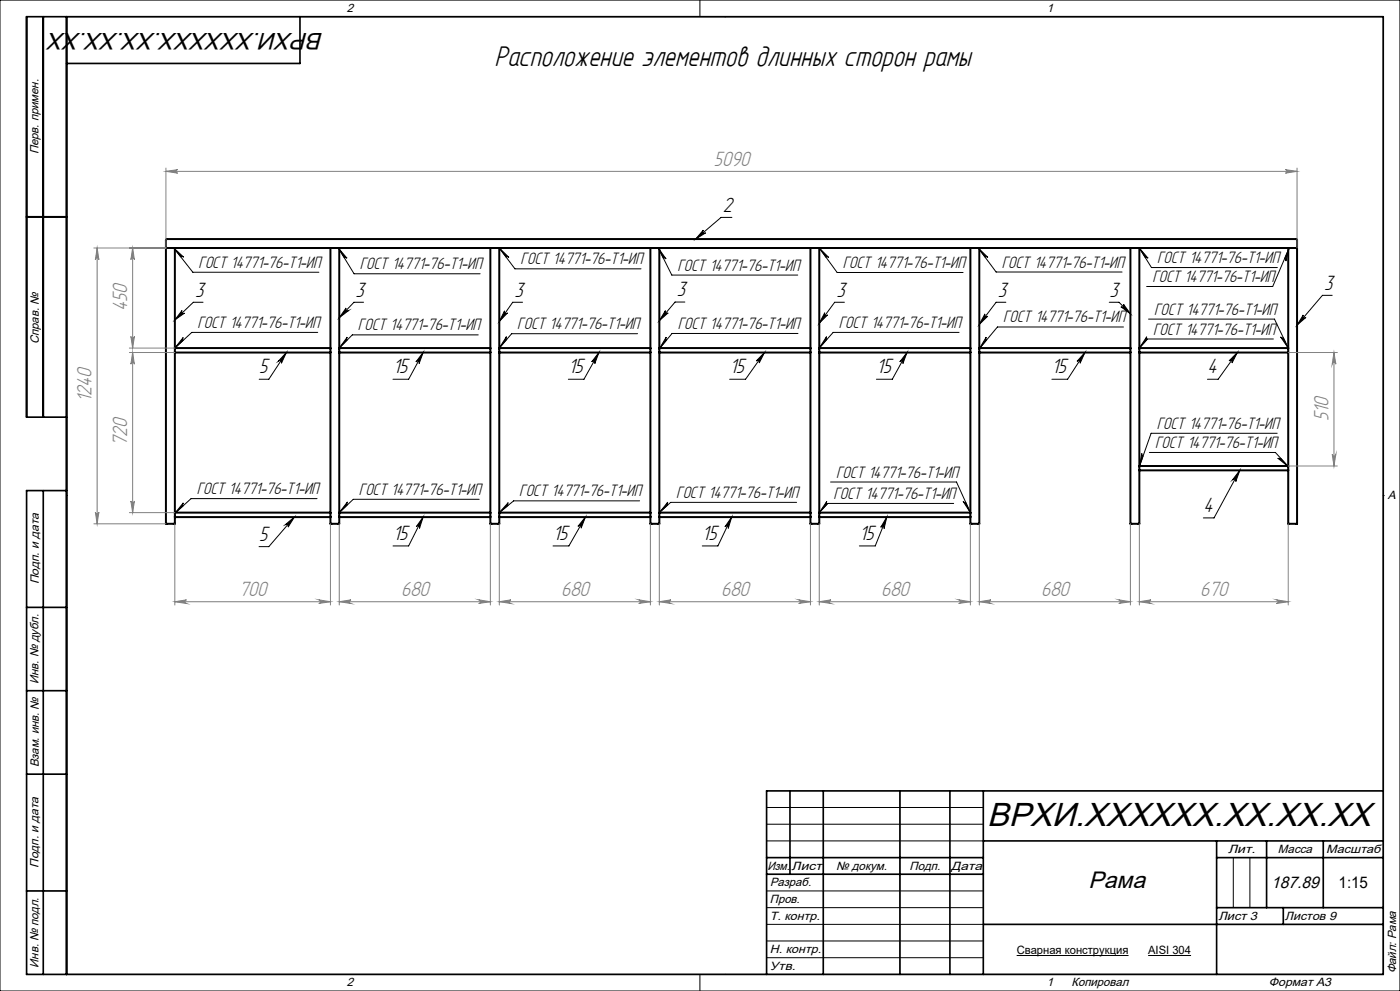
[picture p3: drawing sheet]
<svg xmlns="http://www.w3.org/2000/svg" width="420mm" height="297mm" viewBox="0 0 420 297" stroke-linecap="round" stroke-linejoin="round" font-family="sans-serif">
<g fill="none" stroke="#000" stroke-width=".6">
<path d="M8 65h12M50.1 74.3h2.4M50.1 74.3h-.3v82.7h2.7v-2M50.1 74.3l-.3-.3v-2.1l.2-.3h338.9l.2 .2v2.3l-.3 .2M52.5 74.3h46.6M52.5 74.3v30M99.1 74.3h2.7M99.1 74.3v30M101.8 74.3h45.3M101.8 74.3v30M147.1 74.3h2.7M147.1 74.3v30"/>
<path d="M149.8 74.3h45.3M149.8 74.3v30M195.1 74.3h2.7M195.1 74.3v30M197.8 74.3h45.3M197.8 74.3v30M243.1 74.3h2.7M243.1 74.3v30M245.8 74.3h45.3M245.8 74.3v30M291.1 74.3h2.7M291.1 74.3v30"/>
<path d="M293.8 74.3h45.3M293.8 74.3v30M339.1 74.3h2.7M339.1 74.3v30M341.8 74.3h44.7M341.8 74.3v30M386.5 74.3h2.3M386.5 74.3v30M388.8 74.3h.3v82.7h-2.6v-16M52.5 104.3v1.4M52.5 105.7v47.9M52.5 104.3h46.6"/>
<path d="M52.5 105.7h46.6M99.1 104.3v1.4M99.1 105.7v47.9M101.8 104.3v1.4M101.8 105.7v47.9M101.8 104.3h45.3M101.8 105.7h45.3M147.1 104.3v1.4M147.1 105.7v47.9M149.8 104.3v1.4M149.8 105.7v47.9M149.8 104.3h45.3"/>
<path d="M149.8 105.7h45.3M195.1 104.3v1.4M195.1 105.7v47.9M197.8 104.3v1.4M197.8 105.7v47.9M197.8 104.3h45.3M197.8 105.7h45.3M243.1 104.3v1.4M243.1 105.7v47.9M245.8 104.3v1.4M245.8 105.7v47.9M245.8 104.3h45.3"/>
<path d="M245.8 105.7h45.3M291.1 104.3v1.4M291.1 105.7v47.9M293.8 105.7v51.3h-2.7v-2M293.8 104.3v1.4M293.8 104.3h45.3M293.8 105.7h45.3M339.1 105.7v51.3h2.7v-16M339.1 104.3v1.4M341.8 104.3v1.4M341.8 105.7v34M341.8 104.3h44.7"/>
<path d="M341.8 105.7h44.7M386.5 104.3v1.4M386.5 105.7v34M341.8 139.7v1.3M341.8 139.7h44.7M386.5 139.7v1.3M52.5 153.6v1.4M52.5 155h46.6M52.5 153.6h46.6M99.1 155v2h2.7v-2M99.1 153.6v1.4M101.8 153.6v1.4"/>
<path d="M101.8 155h45.3M101.8 153.6h45.3M147.1 155v2h2.7v-2M147.1 153.6v1.4M149.8 153.6v1.4M149.8 155h45.3M149.8 153.6h45.3M195.1 155v2h2.7v-2M195.1 153.6v1.4M197.8 153.6v1.4M197.8 155h45.3M197.8 153.6h45.3"/>
<path d="M243.1 155v2h2.7v-2M243.1 153.6v1.4M245.8 153.6v1.4M245.8 155h45.3M245.8 153.6h45.3M291.1 153.6v1.4M341.8 141h44.7"/>
</g>
<g fill="none" stroke="#000" stroke-width=".3">
<path d="M0 0h420v297h-420zM20 5h395v287h-395zM210 0v5M217.5 5h.1M52.1 74.3l3 2.8-.5-.2-.3 .1zM52.1 74.3l5.8 7.3h37.8M101.5 74.3l2.6 3.1-.8-.2zM101.5 74.3l4.7 7.8h37.8M149.8 74.3l2.9 2.8-.3-.2-.6 .1zM149.8 74.3l4.7 6.3h37.8M197.5 74.3l2.3 3.3-.3-.2h-.5zM197.5 74.3l4 8.1h37.8"/>
<path d="M211 69a.54 .54 0 0 0 0 .7 .54 .54 0 0 0 .7 .1l-3 1.8zM219.6 65.2h-3.3l-7.6 6.4M245.8 74.3l2.8 2.9-.3-.2-.5 .1zM245.8 74.3l5.3 7.4h37.8M293.5 74.3l2.9 2.8-.9-.1zM293.5 74.3l5.3 7.2h37.8M341.8 74.3l2.6 3.1-.4-.3-.4 .1zM341.8 74.3l3.6 5.9h37.8M386.8 74.3l-1 3.9-.1-.5-.3-.2zM386.8 74.3l-5 11.6h-37.8M54.6 93.1a.54 .54 0 0 0 0 .7 .54 .54 0 0 0 .8 0l-2.9 2.1zM60.9 90.6h-2.9l-5.5 5.3"/>
<path d="M95.3 99.6h-37.8l-5 4.7M103.8 92.3a.54 .54 0 0 0 .1 .8 .54 .54 0 0 0 .7 0l-2.8 2.1zM109.1 90.6h-2.9l-4.4 4.6M151.4 93.2a.53 .53 0 0 0 .1 .7 .53 .53 0 0 0 .8-.1l-2.5 2.5zM156.8 90.6h-3l-4 5.7M199.6 93.1a.53 .53 0 0 0 .1 .7 .53 .53 0 0 0 .7 0l-2.6 2.3zM205.5 90.5h-3l-4.7 5.6M239.4 99.9h-37.8l-3.8 4.6M247.4 93.7a.53 .53 0 0 0 .1 .8 .53 .53 0 0 0 .8-.1l-2.5 2.5zM253.3 90.6h-2.9l-4.6 6.3M287.7 99.6h-37.8l-4.1 4.7M295.5 94.1a.54 .54 0 0 0 .1 .7 .54 .54 0 0 0 .7 0l-2.5 2.4z"/>
<path d="M301.8 90.6h-3l-5 6.6M332.8 90.6h2.9l3.4 3.4M336.3 91.9a.54 .54 0 0 0 .7 0 .54 .54 0 0 0 0-.7l2.1 2.8zM337 98h-37.8l-5.4 6.5M344.6 95.6h37.7l4.2 8.7M391 94.4a.54 .54 0 0 0 0 .8 .54 .54 0 0 0 .8-.1l-2.7 2.3zM399.7 88.5h-3l-7.6 8.9M55 101.1v.9l-2.5 2.3zM85.9 105.7l-1.5 3.2a.55 .55 0 0 0-.2-.8 .55 .55 0 0 0-.7 .2zM85.9 105.7l-5.3 8h-2.8M104.2 101v.9l-2.4 2.4zM126.9 105.7l-1.2 3.3a.54 .54 0 0 0-.2-.7 .54 .54 0 0 0-.7 .2z"/>
<path d="M126.9 105.7l-4.3 8h-4.7M143.5 100.4h-37.8l-3.9 3.9M151.9 100.9l.1 .8-2.2 2.6zM179.7 105.7l-1.3 3.3a.53 .53 0 0 0-.2-.7 .53 .53 0 0 0-.7 .1zM179.7 105.7l-4.5 8h-4.7M191.3 100h-37.8l-3.7 4.3M199.9 101l-.1 .6 .2 .3-2.2 2.6zM229.3 105.7l-1.5 3.1a.53 .53 0 0 0-.2-.7 .53 .53 0 0 0-.7 .1zM229.3 105.7l-5.6 8h-4.8M248 100.9l-.1 .6 .1 .2-2.2 2.6zM272.1 105.7l-1.2 3.3a.53 .53 0 0 0-.2-.7 .53 .53 0 0 0-.8 .1zM272.1 105.7l-4.4 8h-4.8"/>
<path d="M295.9 101l.1 .9-2.2 2.6zM325.5 105.7l-1.5 3.2a.54 .54 0 0 0-.2-.8 .54 .54 0 0 0-.7 .2zM325.5 105.7l-5.2 8h-4.7M344 100.9l-.1 .6 .2 .3-2.3 2.5zM371.2 105.7l-1.6 3.1a.54 .54 0 0 0-.1-.7 .54 .54 0 0 0-.8 .1zM371.2 105.7l-5.8 8h-3.2M382 101.6h-37.8l-2.4 2.7M384.2 101l.4 .3 .4-.1 1.5 3.1zM342.5 135.9l.2 .5 .2 .2-1.1 3.2zM344.8 135.6h37.8l3.9 4.2M383.2 129.9h-37.9l-3.5 9.9M383.3 137.3l.5 .2 .4-.2 2.3 2.5z"/>
<path d="M20 148.5h.1M55 150.7l-.2 .5 .2 .3-2.5 2.3zM85.6 157.3l2.7-2.3-1.9 3a.55 .55 0 0 0-.1-.8 .55 .55 0 0 0-.7 .1zM88.3 155l-7.7 8.8h-2.9M95.1 149.4h-37.8l-4.8 4.4M104.2 150.4v.9l-2.4 2.3zM126.9 155l-1.1 3.4a.54 .54 0 0 0-.2-.7 .54 .54 0 0 0-.7 .2zM126.9 155l-4.3 8.6h-4.7M143.8 149.6h-37.8l-4.2 4M152.5 150.6l-.2 .4 .1 .5-2.6 2.1zM175.6 155l-1.3 3.3a.55 .55 0 0 0-.2-.7 .55 .55 0 0 0-.7 .2zM175.6 155l-4.9 8.6h-4.8"/>
<path d="M191.9 150.1h-37.8l-4.3 3.5M200.3 150.5l-.1 .3 .1 .5-2.5 2.3zM219.5 155l-1 3.4a.55 .55 0 0 0-.3-.7 .55 .55 0 0 0-.7 .2zM219.5 155l-4.1 8.6h-4.7M239 150.6h-37.8l-3.4 3M248 150.3l-.1 .5 .2 .3-2.3 2.5zM249.2 144.5h37.7l4.2 9.1M266 155l-.8 3.4a.53 .53 0 0 0-.3-.7 .53 .53 0 0 0-.7 .3zM266 155l-3.4 8.6h-4.8M286.1 150.9h-37.8l-2.5 2.7M288.9 150.2l.3 .3h.5l1.4 3.1zM371.9 141l-1.2 3.3a.55 .55 0 0 0-.2-.7 .55 .55 0 0 0-.7 .2z"/>
<path d="M371.9 141l-7.7 14.2h-3.2M415 148.5h.1M230 242h65M230 247h65M230 252h65M370 257v15M375 257v15M230 267h65M230 272h65M230 277h65M210 292v5M217.5 292h.1"/>
<path d="M230 282h65M230 287h65M305 286.4h33.6M344.4 286.4h12.9"/>
</g>
<g fill="none" stroke="#808080" stroke-width=".3">
<path d="M49.8 51.4l3.5-.6a.53 .53 0 0 0-.5 .6 .53 .53 0 0 0 .5 .5zM49.8 50.4v23.9h-21.6M49.8 51.4h339.3M385.6 50.8l3.5 .6-3.5 .5a.53 .53 0 0 0 .5-.5 .53 .53 0 0 0-.5-.6zM389.1 50.4v23.9M29.1 74.3l.6 3.5a.53 .53 0 0 0-.6-.5 .53 .53 0 0 0-.5 .5zM29.1 74.3v82.7M39.8 74.3l.5 3.5a.53 .53 0 0 0-.5-.5 .53 .53 0 0 0-.5 .5zM39.8 74.3v30M38.8 105.7h13.7M38.8 104.3h13.7M39.3 100.8a.53 .53 0 0 0 .5 .5 .53 .53 0 0 0 .5-.5l-.5 3.5z"/>
<path d="M39.8 105.7v47.9M39.8 105.7l.5 3.4a.53 .53 0 0 0-.5-.5 .53 .53 0 0 0-.5 .5zM386.5 105.7h14.7M400.2 105.7v34M400.2 105.7l.6 3.4a.55 .55 0 0 0-.6-.5 .55 .55 0 0 0-.5 .5zM386.5 139.7h14.7M399.7 136.1a.55 .55 0 0 0 .5 .6 .55 .55 0 0 0 .6-.6l-.6 3.6zM28.2 157h21.6M28.6 153.5a.53 .53 0 0 0 .5 .5 .53 .53 0 0 0 .6-.5l-.6 3.5zM38.8 153.6h13.7M39.3 150.1a.53 .53 0 0 0 .5 .5 .53 .53 0 0 0 .5-.5l-.5 3.5zM52.5 157v24.3"/>
<path d="M99.1 157v24.3M101.8 157v24.3M147.1 157v24.3M149.8 157v24.3M195.1 157v24.3M197.8 157v24.3M243.1 157v24.3M245.8 157v24.3M291.1 157v24.3M293.8 157v24.3M339.1 157v24.3M341.8 157v24.3"/>
<path d="M386.5 157v24.3M95.6 179.8l3.5 .5-3.5 .6a.55 .55 0 0 0 .5-.6 .55 .55 0 0 0-.5-.5zM143.6 179.8l3.5 .5-3.5 .6a.55 .55 0 0 0 .6-.6 .55 .55 0 0 0-.6-.5zM191.6 179.8l3.5 .5-3.5 .6a.55 .55 0 0 0 .5-.6 .55 .55 0 0 0-.5-.5zM239.6 179.8l3.5 .5-3.5 .6a.55 .55 0 0 0 .5-.6 .55 .55 0 0 0-.5-.5zM287.6 179.8l3.5 .5-3.5 .6a.55 .55 0 0 0 .5-.6 .55 .55 0 0 0-.5-.5zM335.6 179.8l3.5 .5-3.5 .6a.55 .55 0 0 0 .5-.6 .55 .55 0 0 0-.5-.5zM382.9 179.8l3.6 .5-3.6 .6a.55 .55 0 0 0 .6-.6 .55 .55 0 0 0-.6-.5zM52.5 180.3l3.5-.5a.55 .55 0 0 0-.6 .5 .55 .55 0 0 0 .6 .6zM52.5 180.3h46.6M101.8 180.3l3.5-.5a.55 .55 0 0 0-.5 .5 .55 .55 0 0 0 .5 .6zM101.8 180.3h45.3"/>
<path d="M149.8 180.3l3.5-.5a.55 .55 0 0 0-.5 .5 .55 .55 0 0 0 .5 .6zM149.8 180.3h45.3M197.8 180.3l3.5-.5a.55 .55 0 0 0-.5 .5 .55 .55 0 0 0 .5 .6zM197.8 180.3h45.3M245.8 180.3l3.5-.5a.55 .55 0 0 0-.5 .5 .55 .55 0 0 0 .5 .6zM245.8 180.3h45.3M293.8 180.3h45.3M293.8 180.3l3.5-.5a.55 .55 0 0 0-.5 .5 .55 .55 0 0 0 .5 .6zM341.8 180.3l3.5-.5a.55 .55 0 0 0-.5 .5 .55 .55 0 0 0 .5 .6zM341.8 180.3h44.7"/>
</g>
<g fill="none" stroke="#000" stroke-width=".5">
<path d="M13 5v120M20 5v287M90 5v14h-70M8 65h12M20 125h-12v-120h407v287h-407v-145h12M13 147v145M8 182h12M8 207h12M8 232h12M237 237v25M247 237v55M270 237v55"/>
<path d="M285 237v55M295 237v55M415 237h-185v55M230 257h65M295 252h120M365 252v40M365 257h50M380 252v20M397 252v20M8 267h12M230 262h65M295 277h120"/>
<path d="M365 272h50M385 272v5"/>
</g>
<g fill="#000">
<path d="M52.1 74.3l3 2.8-.5-.2-.3 .1zM55 101.1v.9l-2.5 2.3zM101.5 74.3l2.6 3.1-.8-.2zM104.2 101v.9l-2.4 2.4zM149.8 74.3l2.9 2.8-.3-.2-.6 .1zM151.9 100.9l.1 .8-2.2 2.6zM197.5 74.3l2.3 3.3-.3-.2h-.5zM199.9 101l-.1 .6 .2 .3-2.2 2.6zM245.8 74.3l2.8 2.9-.3-.2-.5 .1zM248 100.9l-.1 .6 .1 .2-2.2 2.6zM293.5 74.3l2.9 2.8-.9-.1zM295.9 101l.1 .9-2.2 2.6zM341.8 74.3l2.6 3.1-.4-.3-.4 .1zM344 100.9l-.1 .6 .2 .3-2.3 2.5zM386.8 74.3l-1 3.9-.1-.5-.3-.2zM384.2 101l.4 .3 .4-.1 1.5 3.1zM342.5 135.9l.2 .5 .2 .2-1.1 3.2zM383.3 137.3l.5 .2 .4-.2 2.3 2.5zM288.9 150.2l.3 .3h.5l1.4 3.1zM248 150.3l-.1 .5 .2 .3-2.3 2.5zM200.3 150.5l-.1 .3 .1 .5-2.5 2.3zM152.5 150.6l-.2 .4 .1 .5-2.6 2.1zM104.2 150.4v.9l-2.4 2.3zM55 150.7l-.2 .5 .2 .3-2.5 2.3z"/>
<path d="M211 69a.54 .54 0 0 0 0 .7 .54 .54 0 0 0 .7 .1l-3 1.8zM85.9 105.7l-1.5 3.2a.55 .55 0 0 0-.2-.8 .55 .55 0 0 0-.7 .2zM85.6 157.3l2.7-2.3-1.9 3a.55 .55 0 0 0-.1-.8 .55 .55 0 0 0-.7 .1zM126.9 155l-1.1 3.4a.54 .54 0 0 0-.2-.7 .54 .54 0 0 0-.7 .2zM175.6 155l-1.3 3.3a.55 .55 0 0 0-.2-.7 .55 .55 0 0 0-.7 .2zM219.5 155l-1 3.4a.55 .55 0 0 0-.3-.7 .55 .55 0 0 0-.7 .2zM266 155l-.8 3.4a.53 .53 0 0 0-.3-.7 .53 .53 0 0 0-.7 .3zM126.9 105.7l-1.2 3.3a.54 .54 0 0 0-.2-.7 .54 .54 0 0 0-.7 .2zM179.7 105.7l-1.3 3.3a.53 .53 0 0 0-.2-.7 .53 .53 0 0 0-.7 .1zM229.3 105.7l-1.5 3.1a.53 .53 0 0 0-.2-.7 .53 .53 0 0 0-.7 .1zM272.1 105.7l-1.2 3.3a.53 .53 0 0 0-.2-.7 .53 .53 0 0 0-.8 .1zM325.5 105.7l-1.5 3.2a.54 .54 0 0 0-.2-.8 .54 .54 0 0 0-.7 .2zM371.2 105.7l-1.6 3.1a.54 .54 0 0 0-.1-.7 .54 .54 0 0 0-.8 .1zM371.9 141l-1.2 3.3a.55 .55 0 0 0-.2-.7 .55 .55 0 0 0-.7 .2zM103.8 92.3a.54 .54 0 0 0 .1 .8 .54 .54 0 0 0 .7 0l-2.8 2.1zM54.6 93.1a.54 .54 0 0 0 0 .7 .54 .54 0 0 0 .8 0l-2.9 2.1zM151.4 93.2a.53 .53 0 0 0 .1 .7 .53 .53 0 0 0 .8-.1l-2.5 2.5zM199.6 93.1a.53 .53 0 0 0 .1 .7 .53 .53 0 0 0 .7 0l-2.6 2.3zM247.4 93.7a.53 .53 0 0 0 .1 .8 .53 .53 0 0 0 .8-.1l-2.5 2.5zM295.5 94.1a.54 .54 0 0 0 .1 .7 .54 .54 0 0 0 .7 0l-2.5 2.4zM336.3 91.9a.54 .54 0 0 0 .7 0 .54 .54 0 0 0 0-.7l2.1 2.8zM391 94.4a.54 .54 0 0 0 0 .8 .54 .54 0 0 0 .8-.1l-2.7 2.3z"/>
</g>
<g fill="#808080">
<path d="M49.8 51.4l3.5-.6a.53 .53 0 0 0-.5 .6 .53 .53 0 0 0 .5 .5zM385.6 50.8l3.5 .6-3.5 .5a.53 .53 0 0 0 .5-.5 .53 .53 0 0 0-.5-.6zM52.5 180.3l3.5-.5a.55 .55 0 0 0-.6 .5 .55 .55 0 0 0 .6 .6zM95.6 179.8l3.5 .5-3.5 .6a.55 .55 0 0 0 .5-.6 .55 .55 0 0 0-.5-.5zM101.8 180.3l3.5-.5a.55 .55 0 0 0-.5 .5 .55 .55 0 0 0 .5 .6zM143.6 179.8l3.5 .5-3.5 .6a.55 .55 0 0 0 .6-.6 .55 .55 0 0 0-.6-.5zM149.8 180.3l3.5-.5a.55 .55 0 0 0-.5 .5 .55 .55 0 0 0 .5 .6zM191.6 179.8l3.5 .5-3.5 .6a.55 .55 0 0 0 .5-.6 .55 .55 0 0 0-.5-.5zM197.8 180.3l3.5-.5a.55 .55 0 0 0-.5 .5 .55 .55 0 0 0 .5 .6zM239.6 179.8l3.5 .5-3.5 .6a.55 .55 0 0 0 .5-.6 .55 .55 0 0 0-.5-.5zM245.8 180.3l3.5-.5a.55 .55 0 0 0-.5 .5 .55 .55 0 0 0 .5 .6zM287.6 179.8l3.5 .5-3.5 .6a.55 .55 0 0 0 .5-.6 .55 .55 0 0 0-.5-.5zM341.8 180.3l3.5-.5a.55 .55 0 0 0-.5 .5 .55 .55 0 0 0 .5 .6zM382.9 179.8l3.6 .5-3.6 .6a.55 .55 0 0 0 .6-.6 .55 .55 0 0 0-.6-.5z"/>
<path d="M293.8 180.3l3.5-.5a.55 .55 0 0 0-.5 .5 .55 .55 0 0 0 .5 .6zM335.6 179.8l3.5 .5-3.5 .6a.55 .55 0 0 0 .5-.6 .55 .55 0 0 0-.5-.5z"/>
<path d="M29.1 74.3l.6 3.5a.53 .53 0 0 0-.6-.5 .53 .53 0 0 0-.5 .5zM28.6 153.5a.53 .53 0 0 0 .5 .5 .53 .53 0 0 0 .6-.5l-.6 3.5zM39.8 74.3l.5 3.5a.53 .53 0 0 0-.5-.5 .53 .53 0 0 0-.5 .5zM39.3 100.8a.53 .53 0 0 0 .5 .5 .53 .53 0 0 0 .5-.5l-.5 3.5zM400.2 105.7l.6 3.4a.55 .55 0 0 0-.6-.5 .55 .55 0 0 0-.5 .5zM399.7 136.1a.55 .55 0 0 0 .5 .6 .55 .55 0 0 0 .6-.6l-.6 3.6z"/>
<path d="M39.8 105.7l.5 3.4a.53 .53 0 0 0-.5-.5 .53 .53 0 0 0-.5 .5zM39.3 150.1a.53 .53 0 0 0 .5 .5 .53 .53 0 0 0 .5-.5l-.5 3.5z"/>
</g>
<text font-size="10" x="296.1" y="247.6">ВРХИ.XXXXXX.XX.XX.XX</text>
<text font-size="9.5" x="148.4" y="19.7">Расположение элементов длинных сторон рамы</text>
<g font-size="7.1">
<text x="97.1" y="9.8" transform="rotate(-180 97.1 9.8)">ВРХИ.XXXXXX.XX.XX.XX</text>
<text x="326.6" y="266.1">Рама</text>
</g>
<g font-size="6.9" fill="#808080">
<text x="214.2" y="49.7">5090</text>
<text x="38.1" y="93.2" transform="rotate(-90 38.1 93.2)">450</text>
<text x="27.5" y="120.6" transform="rotate(-90 27.5 120.6)">1240</text>
<text x="398.6" y="126.1" transform="rotate(-90 398.6 126.1)">510</text>
<text x="38.1" y="133.7" transform="rotate(-90 38.1 133.7)">720</text>
<text x="71.7" y="178.6">700</text>
<text x="120.4" y="178.6">680</text>
<text x="168.4" y="178.6">680</text>
<text x="216.4" y="178.6">680</text>
<text x="264.4" y="178.6">680</text>
<text x="312.4" y="178.6">680</text>
<text x="360" y="178.6">670</text>
</g>
<g font-size="6.9">
<text x="216.9" y="63.4">2</text>
<text x="58.5" y="88.9">3</text>
<text x="106.7" y="88.9">3</text>
<text x="154.4" y="88.9">3</text>
<text x="203.1" y="88.8">3</text>
<text x="250.9" y="88.9">3</text>
<text x="299.4" y="88.9">3</text>
<text x="332.8" y="88.9">3</text>
<text x="397.3" y="86.8">3</text>
<text x="77.8" y="111.9">5</text>
<text x="117.9" y="111.9">15</text>
<text x="170.5" y="111.9">15</text>
<text x="218.9" y="111.9">15</text>
<text x="263" y="111.9">15</text>
<text x="315.6" y="111.9">15</text>
<text x="362.3" y="111.9">4</text>
<text x="361" y="153.5">4</text>
<text x="117.9" y="161.9">15</text>
<text x="165.9" y="161.9">15</text>
<text x="210.7" y="161.9">15</text>
<text x="257.9" y="161.9">15</text>
<text x="77.8" y="162.1">5</text>
</g>
<g font-size="5.5">
<text x="59.6" y="80.2">ГОСТ 14771-76-Т1-ИП</text>
<text x="107.9" y="80.7">ГОСТ 14771-76-Т1-ИП</text>
<text x="156.2" y="79.2">ГОСТ 14771-76-Т1-ИП</text>
<text x="203.2" y="81.1">ГОСТ 14771-76-Т1-ИП</text>
<text x="252.8" y="80.3">ГОСТ 14771-76-Т1-ИП</text>
<text x="300.5" y="80.2">ГОСТ 14771-76-Т1-ИП</text>
<text x="347.1" y="78.8">ГОСТ 14771-76-Т1-ИП</text>
<text x="345.7" y="84.5">ГОСТ 14771-76-Т1-ИП</text>
<text x="346.3" y="94.3">ГОСТ 14771-76-Т1-ИП</text>
<text x="59.2" y="98.3">ГОСТ 14771-76-Т1-ИП</text>
<text x="107.4" y="99">ГОСТ 14771-76-Т1-ИП</text>
<text x="155.2" y="98.7">ГОСТ 14771-76-Т1-ИП</text>
<text x="203.3" y="98.6">ГОСТ 14771-76-Т1-ИП</text>
<text x="251.6" y="98.3">ГОСТ 14771-76-Т1-ИП</text>
<text x="300.9" y="96.6">ГОСТ 14771-76-Т1-ИП</text>
<text x="345.9" y="100.3">ГОСТ 14771-76-Т1-ИП</text>
<text x="347" y="128.5">ГОСТ 14771-76-Т1-ИП</text>
<text x="346.5" y="134.3">ГОСТ 14771-76-Т1-ИП</text>
<text x="250.8" y="143.1">ГОСТ 14771-76-Т1-ИП</text>
<text x="59" y="148.1">ГОСТ 14771-76-Т1-ИП</text>
<text x="107.7" y="148.3">ГОСТ 14771-76-Т1-ИП</text>
<text x="155.8" y="148.8">ГОСТ 14771-76-Т1-ИП</text>
<text x="202.9" y="149.2">ГОСТ 14771-76-Т1-ИП</text>
<text x="250" y="149.5">ГОСТ 14771-76-Т1-ИП</text>
</g>
<text font-size="5" x="381.3" y="266">187.89</text>
<text font-size="4.8" x="401.6" y="266">1:15</text>
<g font-size="3.6">
<text x="104" y="3.6">2</text>
<text x="314" y="3.6">1</text>
<text x="11.6" y="46.3" transform="rotate(-90 11.6 46.3)">Перв. примен.</text>
<text x="11.6" y="103.2" transform="rotate(-90 11.6 103.2)">Справ. №</text>
<text x="416.4" y="149.6">A</text>
<text x="11.6" y="175.1" transform="rotate(-90 11.6 175.1)">Подп. и дата</text>
<text x="11.6" y="205" transform="rotate(-90 11.6 205)">Инв. № дубл.</text>
<text x="11.6" y="230" transform="rotate(-90 11.6 230)">Взам. инв. №</text>
<text x="368.4" y="255.6">Лит.</text>
<text x="383.4" y="255.6">Масса</text>
<text x="397.8" y="255.6">Масштаб</text>
<text x="11.6" y="260.1" transform="rotate(-90 11.6 260.1)">Подп. и дата</text>
<text x="230.2" y="260.6">Изм.</text>
<text x="237.5" y="260.6">Лист</text>
<text x="250.9" y="260.6">№ докум.</text>
<text x="272.9" y="260.6">Подп.</text>
<text x="285.4" y="260.6">Дата</text>
<text x="231" y="265.6">Разраб.</text>
<text x="231" y="275.6">Т. контр.</text>
<text x="231" y="270.6">Пров.</text>
<text x="365.5" y="275.6">Лист 3</text>
<text x="385.5" y="275.6">Листов 9</text>
<text x="231" y="285.6">Н. контр.</text>
<text x="11.6" y="290" transform="rotate(-90 11.6 290)">Инв. № подл.</text>
<text x="231" y="290.6">Утв.</text>
<text x="418.9" y="291.8" transform="rotate(-90 418.9 291.8)">Файл: Рама</text>
<text x="104" y="295.6">2</text>
<text x="314" y="295.6">1</text>
<text x="321.5" y="295.6">Копировал</text>
<text x="380.7" y="295.6">Формат А3</text>
</g>
<g font-size="3.4">
<text x="305" y="286">Сварная конструкция</text>
<text x="344.4" y="286">AISI 304</text>
</g>
</svg>
